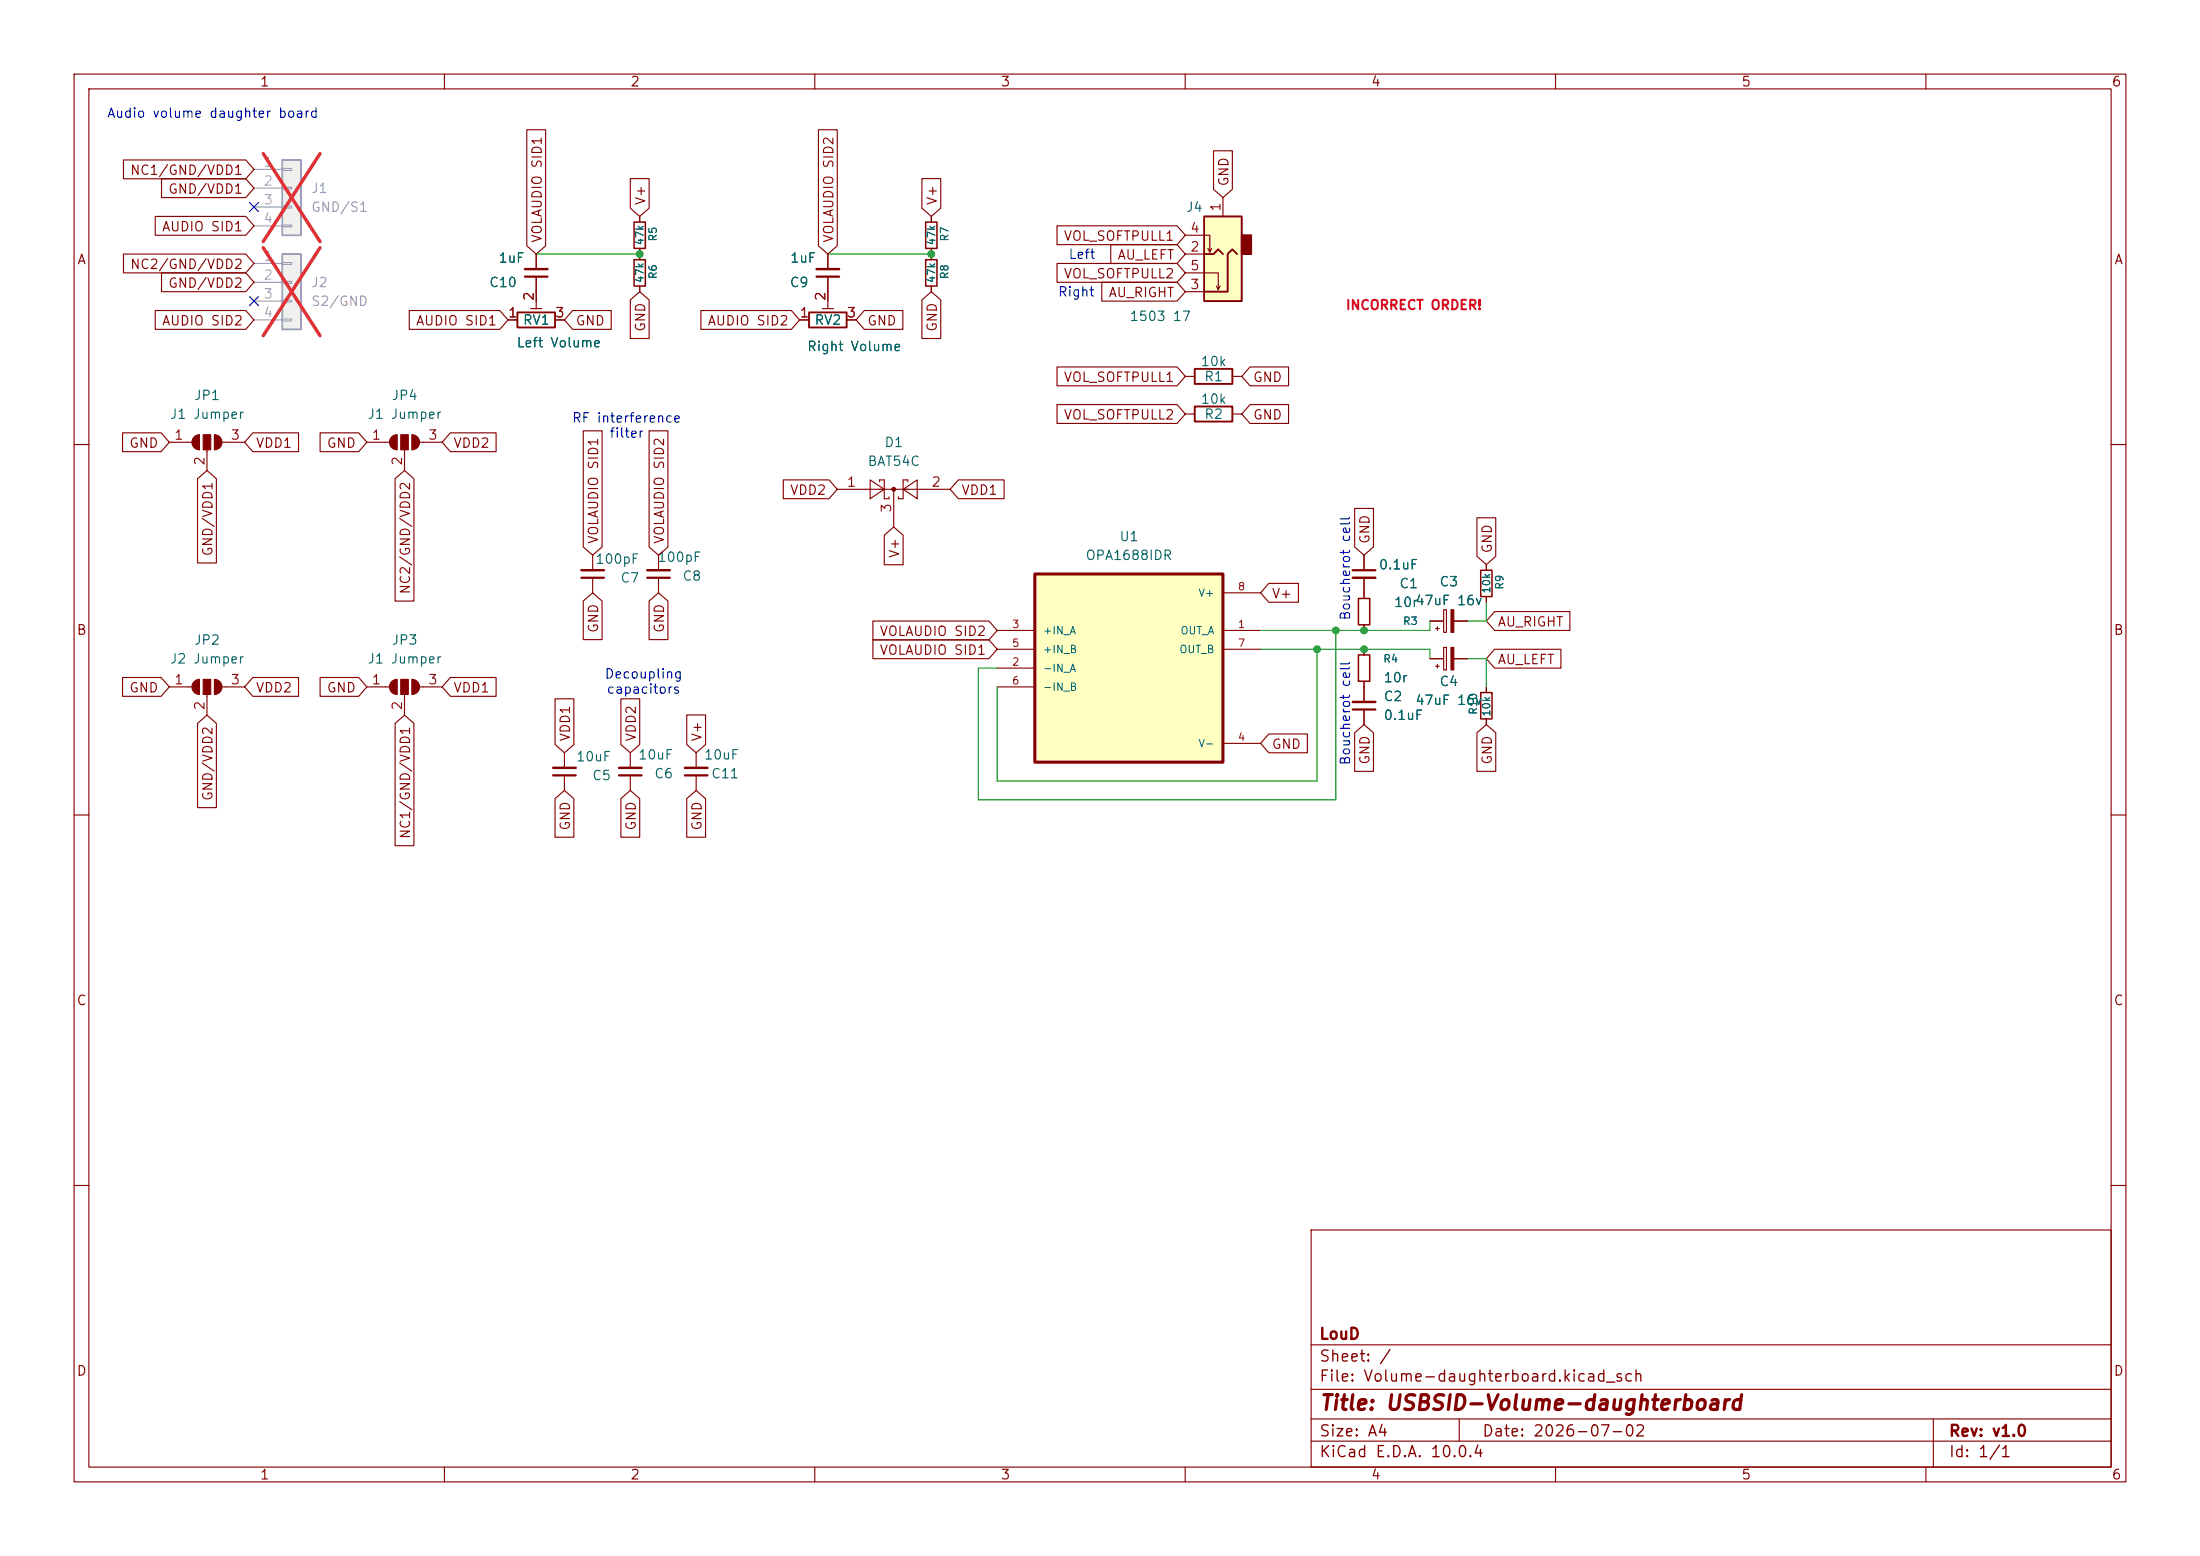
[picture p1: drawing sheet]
<svg xmlns="http://www.w3.org/2000/svg" width="297mm" height="210mm" viewBox="0 0 297 210" stroke-linecap="round" stroke-linejoin="round" font-family="sans-serif">
<g fill="none" stroke="#840000" stroke-width=".15">
<path d="M10 10h277v190h-277zM12 12h273v186h-273zM60 10v2M110 10v2M160 10v2M210 10v2M260 10v2M160 55.9h1.3M160 50.8h1.3M166.4 55.9h1.2M166.4 50.8h1.2M10 60h2"/>
<path d="M200.7 76.2v.8M285 60h2M184.1 87.6v.8M184.1 91.9v.8M200.7 80.5v.8M10 110h2M285 110h2M10 160h2M177 166h108v32h-108zM285 160h2M60 198v2M110 198v2"/>
<path d="M160 198v2M177 194.5h108M177 191.5h108M177 187.5h108M177 181.5h108M197 191.5v3M210 198v2M260 198v2M261 191.5v6.5"/>
</g>
<path d="M161.3 54.9h5.1v2h-5.1zM161.3 49.8h5.1v2h-5.1z" fill="none" stroke="#840000" stroke-width=".25"/>
<path d="M199.9 77h1.5v3.5h-1.5zM183.4 88.4h1.5v3.5h-1.5z" fill="none" stroke="#840000" stroke-width=".2"/>
<path d="M139.7 77.5h25.4v25.4h-25.4z" fill="#ffffc2"/>
<path d="M139.7 77.5h25.4v25.4h-25.4z" fill="none" stroke="#840000" stroke-width=".41"/>
<g fill="none" stroke="#840000" stroke-width=".15">
<path d="M72.4 39.4v2.3M86.4 29.2v.8M86.4 33.5v1.6M86.4 38.6v.8M111.8 34.3v2M111.8 37.3v4.4M125.7 29.2v.8M125.7 33.5v1.6M125.7 38.6v.8M49.5 59.7h3.1M53.6 58.7v2M55.6 58.7v2"/>
<path d="M56.6 59.7h3.1M68.6 43.2h1.2M71.6 41.7h1.6M74.9 43.2h1.3M107.9 43.2h1.3M111 41.7h1.5M114.3 43.2h1.3M54.6 60.7v2.8M80 74.9v2.1M80 78v2M88.9 74.9v2.1M88.9 78v2"/>
<path d="M113 66h15.3M117.5 64.8l1.9 1.2-1.9 1.3zM118.7 65v-.2h.7v2.5h.6v-.2M120.6 66v5.1M121.9 66l1.9-1.2v2.5zM122.6 65v-.2h-.7v2.5h-.6v-.2M184.1 74.9v2.1M184.1 78v2.8M22.9 92.7h3M26.9 91.7v2M27.9 93.7v2.8M29 91.7v2"/>
<path d="M30 92.7h3M49.5 92.7h3.1M53.6 91.7v2M54.6 93.7v2.8M55.6 91.7v2M56.6 92.7h3.1M134.6 85.1h5.1M134.6 90.2h5.1M134.6 87.6h5.1M134.6 92.7h5.1M165.1 85.1h5.1M165.1 87.6h5.1"/>
<path d="M165.1 80h5.1M184.1 84.3v.8M184.1 92.7v2M184.1 95.8v2M193 83.8h1.9M193 88.9h1.9M193.8 84.8h.5M193.8 89.9h.5M194.1 84.6v.5M194.1 89.7v.5M194.9 82.3h.4v3h-.4zM194.9 87.4h.4v3h-.4z"/>
<path d="M196.3 83.8h1.8M196.3 88.9h1.8M200.7 92.7v.8M200.7 97v.8M76.2 101.6v2M76.2 104.6v2.1M85.1 101.6v2M85.1 104.6v2.1M94 101.6v2M94 104.6v2.1M165.1 100.3h5.1"/>
</g>
<path d="M85.6 30h1.5v3.5h-1.5zM85.6 35.1h1.5v3.5h-1.5zM125 35.1h1.5v3.5h-1.5zM125 30h1.5v3.5h-1.5zM183.4 80.8h1.5v3.5h-1.5zM199.9 93.5h1.5v3.5h-1.5z" fill="none" stroke="#840000" stroke-width=".2"/>
<path d="M110.2 37.3h3.1M78.5 78h3M87.4 78h3M182.6 77h3.1M182.6 95.8h3.1M74.7 104.6h3M83.6 104.6h3M92.5 104.6h3" fill="none" stroke="#840000" stroke-width=".3"/>
<path d="M110.2 36.3h3.1M78.5 77h3M87.4 77h3M182.6 78h3.1M182.6 94.7h3.1M74.7 103.6h3M83.6 103.6h3M92.5 103.6h3" fill="none" stroke="#840000" stroke-width=".33"/>
<g fill="#840000" stroke="#840000" stroke-width=".15">
<path d="M195.9 82.3h.4v3h-.4z"/>
<path d="M195.9 87.4h.4v3h-.4z"/>
<path d="M52.9 92l.3-.2 .4-.1v2a1.02 1.02 0 0 1-.9-.6 1.02 1.02 0 0 1 .2-1.1z"/>
<path d="M54.1 91.7h1v2h-1z"/>
<path d="M55.6 91.7a1.02 1.02 0 0 1 1 1 1.02 1.02 0 0 1-1 1z"/>
<path d="M26.2 92l.4-.2 .3-.1v2a1.02 1.02 0 0 1-.9-.6 1.02 1.02 0 0 1 .2-1.1z"/>
<path d="M27.4 91.7h1v2h-1z"/>
<path d="M29 91.7a1.02 1.02 0 0 1 1 1 1.02 1.02 0 0 1-1 1z"/>
<path d="M52.9 59l.3-.3h.4v2a1.02 1.02 0 0 1-.9-.6 1.02 1.02 0 0 1 .2-1.1z"/>
<path d="M54.1 58.7h1v2h-1z"/>
<path d="M55.6 58.7a1.02 1.02 0 0 1 1 1 1.02 1.02 0 0 1-1 1z"/>
<circle cx="120.6" cy="66" r=".25"/>
</g>
<path d="M69.8 42.2h5.1v2h-5.1zM109.2 42.2h5.1v2h-5.1z" fill="none" stroke="#840000" stroke-width=".25"/>
<path d="M38.1 34.3h2.5v10.2h-2.5z" fill="#f0f0f0"/>
<path d="M38.1 34.3h2.5v10.2h-2.5z" fill="none" stroke="#a1a1a1" stroke-width=".25"/>
<path d="M34.3 35.6h3.8M34.3 38.1h3.8M38.1 35.4h1.3v.3h-1.3zM38.1 38h1.3v.2h-1.3zM34.3 40.6h3.8M34.3 43.2h3.8M38.1 40.5h1.3v.3h-1.3zM38.1 43.1h1.3v.2h-1.3z" fill="none" stroke="#a1a1a1" stroke-width=".15"/>
<path d="M35.5 33.4l7.7 11.9M43.2 33.4l-7.7 11.9" fill="none" stroke="#e12e31" stroke-width=".46"/>
<path d="M70.9 37.3h3" fill="none" stroke="#840000" stroke-width=".3"/>
<path d="M70.9 36.3h3" fill="none" stroke="#840000" stroke-width=".33"/>
<path d="M72.4 34.3v2M72.4 37.3v2.1M22.9 59.7h3M26.9 58.7v2M29 58.7v2M30 59.7h3M27.9 60.7v2.8" fill="none" stroke="#840000" stroke-width=".15"/>
<g fill="#840000" stroke="#840000" stroke-width=".15">
<path d="M26.2 59l.4-.3h.3v2a1.02 1.02 0 0 1-.9-.6 1.02 1.02 0 0 1 .2-1.1z"/>
<path d="M27.4 58.7h1v2h-1z"/>
<path d="M29 58.7a1.02 1.02 0 0 1 1 1 1.02 1.02 0 0 1-1 1z"/>
</g>
<path d="M38.1 21.6h2.5v10.2h-2.5z" fill="#f0f0f0"/>
<path d="M38.1 21.6h2.5v10.2h-2.5z" fill="none" stroke="#a1a1a1" stroke-width=".25"/>
<path d="M34.3 22.9h3.8M34.3 25.4h3.8M34.3 27.9h3.8M34.3 30.5h3.8M38.1 22.7h1.3v.3h-1.3zM38.1 25.3h1.3v.2h-1.3zM38.1 27.8h1.3v.3h-1.3zM38.1 30.4h1.3v.2h-1.3z" fill="none" stroke="#a1a1a1" stroke-width=".15"/>
<path d="M35.5 20.7l7.7 11.9M43.2 20.7l-7.7 11.9" fill="none" stroke="#e12e31" stroke-width=".46"/>
<path d="M162.6 29.2h5v11.4h-5z" fill="#ffffc2"/>
<path d="M162.6 29.2h5v11.4h-5zM162.6 34.3h1.2l.7-.6 .6 .6M167 34.3l-.6-.6-.7 .6v5.1h-3.1" fill="none" stroke="#840000" stroke-width=".25"/>
<path d="M167.6 31.8h1.3v2.5h-1.3z" fill="#840000" stroke="#840000" stroke-width=".25"/>
<g fill="none" stroke="#840000" stroke-width=".15">
<path d="M71.1 17.5h2.6v15.7l-1.3 1.1-1.3-1.1zM110.5 17.5h2.5v15.7l-1.2 1.1-1.3-1.1zM16.7 34.3h16.5l1.1 1.3-1.1 1.2h-16.5zM16.7 21.6h16.5l1.1 1.3-1.1 1.2h-16.5zM21 29.2h12.2l1.1 1.3-1.1 1.3h-12.2zM21.8 36.8h11.4l1.1 1.3-1.1 1.3h-11.4zM21.8 24.1h11.4l1.1 1.3-1.1 1.3h-11.4zM72.4 34.3v2M72.4 37.3v3.3M85.1 24.1h2.5v4l-1.2 1.1-1.3-1.1zM86.4 29.2v.8M86.4 33.5v1.6"/>
<path d="M86.4 38.6v.8M111.8 34.3v2M111.8 37.3v3.3M124.5 24.1h2.5v4l-1.3 1.1-1.2-1.1zM125.7 29.2v.8M125.7 33.5v1.6M125.7 38.6v.8M142.7 30.5h16.2l1.1 1.3-1.1 1.2h-16.2zM142.7 35.6h16.2l1.1 1.2-1.1 1.3h-16.2zM148.7 38.1h10.2l1.1 1.3-1.1 1.2h-10.2zM150 33h8.9l1.1 1.3-1.1 1.3h-8.9zM160 36.8h4.5v2.3l.2-.5"/>
<path d="M160 31.8h3.3v2.2l.3-.5M160 34.3h2.6M160 39.4h2.6M163.1 33.5l.2 .5M163.8 20.4h2.6v5.2l-1.3 1.1-1.3-1.1zM164.2 38.6l.3 .5M165.1 26.7v2.5M16.5 58.4h5.2l1.2 1.3-1.2 1.3h-5.2zM21 41.9h12.2l1.1 1.3-1.1 1.3h-12.2zM34.1 58.4h6.2v2.6h-6.2l-1.1-1.3zM43.2 58.4h5.2l1.1 1.3-1.1 1.3h-5.2zM55.2 41.9h12.3l1.1 1.3-1.1 1.3h-12.3z"/>
<path d="M60.8 58.4h6.2v2.6h-6.2l-1.1-1.3zM68.6 43.2h1.2M74.9 43.2h1.3M77.3 41.9h5.2v2.6h-5.2l-1.1-1.3zM78.7 58.2h2.6v15.6l-1.3 1.1-1.3-1.1zM85.1 40.5l1.3-1.1 1.2 1.1v5.2h-2.5zM87.6 58.2h2.6v15.6l-1.3 1.1-1.3-1.1zM94.6 41.9h12.2l1.1 1.3-1.1 1.3h-12.2zM107.9 43.2h1.3M114.3 43.2h1.3M116.7 41.9h5.2v2.6h-5.2l-1.1-1.3zM124.5 40.5l1.2-1.1 1.3 1.1v5.2h-2.5z"/>
<path d="M142.7 54.6h16.2l1.1 1.3-1.1 1.3h-16.2zM142.7 49.5h16.2l1.1 1.3-1.1 1.3h-16.2zM168.8 49.5h5.2v2.6h-5.2l-1.2-1.3zM168.8 54.6h5.2v2.6h-5.2l-1.2-1.3zM26.7 64.6l1.2-1.1 1.3 1.1v11.4h-2.5zM53.3 64.6l1.3-1.1 1.3 1.1v16.5h-2.6zM105.7 64.8h6.2l1.1 1.2-1.1 1.3h-6.2zM119.4 72.2l1.2-1.1 1.3 1.1v4h-2.5zM129.4 64.8h6.2v2.5h-6.2l-1.1-1.3zM171.3 78.7h4v2.6h-4l-1.1-1.3zM182.9 68.6h2.5v5.2l-1.3 1.1-1.2-1.1zM184.1 74.9v2.1"/>
<path d="M184.1 78v2.8M199.4 69.9h2.5v5.2l-1.2 1.1-1.3-1.1zM200.7 76.2v.8M16.5 91.4h5.2l1.2 1.3-1.2 1.3h-5.2zM26.7 97.6l1.2-1.1 1.3 1.1v11.4h-2.5zM34.1 91.4h6.2v2.6h-6.2l-1.1-1.3zM43.2 91.4h5.2l1.1 1.3-1.1 1.3h-5.2zM53.3 97.6l1.3-1.1 1.3 1.1v16.5h-2.6zM60.8 91.4h6.2v2.6h-6.2l-1.1-1.3zM74.9 94.3h2.6v6.2l-1.3 1.1-1.3-1.1zM78.7 81.1l1.3-1.1 1.3 1.1v5.2h-2.6zM83.8 94.3h2.6v6.2l-1.3 1.1-1.3-1.1z"/>
<path d="M87.6 81.1l1.3-1.1 1.3 1.1v5.2h-2.6zM92.7 96.5h2.6v4l-1.3 1.1-1.3-1.1zM117.8 86.4h15.7l1.1 1.2-1.1 1.3h-15.7zM117.8 83.8h15.7l1.1 1.3-1.1 1.3h-15.7zM171.3 99.1h5.2v2.5h-5.2l-1.1-1.3zM182.9 98.9l1.2-1.1 1.3 1.1v5.2h-2.5zM184.1 84.3v.8M184.1 87.6v.8M184.1 91.9v2.8M184.1 95.8v2M193 83.8h1.9M193 88.9h1.9"/>
<path d="M196.3 83.8h1.8M196.3 88.9h1.8M199.4 98.9l1.3-1.1 1.2 1.1v5.2h-2.5zM200.7 80.5v.8M200.7 92.7v.8M200.7 97v.8M201.8 82.5h10.1v2.6h-10.1l-1.1-1.3zM201.8 87.6h8.9v2.6h-8.9l-1.1-1.3zM74.9 107.8l1.3-1.1 1.3 1.1v5.2h-2.6zM83.8 107.8l1.3-1.1 1.3 1.1v5.2h-2.6zM92.7 107.8l1.3-1.1 1.3 1.1v5.2h-2.6z"/>
</g>
<path d="M72.4 34.3h14M111.8 34.3h13.9M170.2 87.6h22.8v1.3M177.8 87.6v17.8h-43.2v-12.7M180.3 85.1v22.9h-48.2v-17.8h2.5M193 83.8v1.3h-22.8M198.1 88.9h2.6v3.8M200.7 81.3v2.5h-2.6" fill="none" stroke="#009600" stroke-width=".15"/>
<path d="M33.7 27.3l1.2 1.2M34.9 27.3l-1.2 1.2M33.7 40l1.2 1.2M34.9 40l-1.2 1.2" fill="none" stroke="#000084" stroke-width=".15"/>
<g fill="#009600" stroke="#009600" stroke-width=".14">
<circle cx="177.8" cy="87.6" r=".46"/>
<circle cx="184.1" cy="85.1" r=".46"/>
<circle cx="184.1" cy="87.6" r=".46"/>
<circle cx="180.3" cy="85.1" r=".46"/>
<circle cx="125.7" cy="34.3" r=".46"/>
<circle cx="86.4" cy="34.3" r=".46"/>
</g>
<text font-size="2" fill="#840000" x="178" y="190.8">Title: USBSID-Volume-daughterboard</text>
<g font-size="1.5" fill="#840000">
<text x="178" y="184.2">Sheet: /</text>
<text x="178" y="181.2">LouD</text>
<text x="178" y="186.9">File: Volume-daughterboard.kicad_sch</text>
<text x="178" y="197.1">KiCad E.D.A. 10.0.4</text>
<text x="178" y="194.3">Size: A4</text>
<text x="200" y="194.3">Date: 2026-07-02</text>
<text x="263" y="194.3">Rev: v1.0</text>
<text x="263" y="197.1">Id: 1/1</text>
</g>
<g font-size="1.3" fill="#840000">
<text x="35" y="12">1</text>
<text x="85" y="12">2</text>
<text x="135" y="12">3</text>
<text x="185" y="12">4</text>
<text x="235" y="12">5</text>
<text x="285" y="12">6</text>
<text x="17.5" y="23.9">NC1/GND/VDD1</text>
<text x="22.6" y="26.5">GND/VDD1</text>
<text x="87.4" y="27.8" transform="rotate(-90 87.4 27.8)">V+</text>
<text x="126.8" y="27.8" transform="rotate(-90 126.8 27.8)">V+</text>
<text x="166.2" y="25.2" transform="rotate(-90 166.2 25.2)">GND</text>
<text x="10.3" y="36">A</text>
<text x="21.8" y="31.5">AUDIO SID1</text>
<text x="73.5" y="32.9" transform="rotate(-90 73.5 32.9)">VOLAUDIO SID1</text>
<text x="112.8" y="32.9" transform="rotate(-90 112.8 32.9)">VOLAUDIO SID2</text>
<text x="143.5" y="32.8">VOL_SOFTPULL1</text>
<text x="150.8" y="35.4">AU_LEFT</text>
<text x="285.3" y="36">A</text>
<text x="17.5" y="36.6">NC2/GND/VDD2</text>
<text x="22.6" y="39.2">GND/VDD2</text>
<text x="143.5" y="37.9">VOL_SOFTPULL2</text>
<text x="149.6" y="40.4">AU_RIGHT</text>
<text x="21.8" y="44.2">AUDIO SID2</text>
<text x="56.1" y="44.2">AUDIO SID1</text>
<text x="77.6" y="44.2">GND</text>
<text x="87.4" y="44.9" transform="rotate(-90 87.4 44.9)">GND</text>
<text x="95.4" y="44.2">AUDIO SID2</text>
<text x="117" y="44.2">GND</text>
<text x="126.8" y="44.9" transform="rotate(-90 126.8 44.9)">GND</text>
<text x="143.5" y="51.9">VOL_SOFTPULL1</text>
<text x="169.1" y="51.9">GND</text>
<text x="143.5" y="56.9">VOL_SOFTPULL2</text>
<text x="169.1" y="56.9">GND</text>
<text x="17.4" y="60.8">GND</text>
<text x="34.4" y="60.8">VDD1</text>
<text x="44" y="60.8">GND</text>
<text x="61.1" y="60.8">VDD2</text>
<text x="106.6" y="67.1">VDD2</text>
<text x="129.7" y="67.1">VDD1</text>
<text x="29" y="75.2" transform="rotate(-90 29 75.2)">GND/VDD1</text>
<text x="81.1" y="73.5" transform="rotate(-90 81.1 73.5)">VOLAUDIO SID1</text>
<text x="90" y="73.5" transform="rotate(-90 90 73.5)">VOLAUDIO SID2</text>
<text x="121.7" y="75.4" transform="rotate(-90 121.7 75.4)">V+</text>
<text x="185.2" y="73.5" transform="rotate(-90 185.2 73.5)">GND</text>
<text x="201.7" y="74.8" transform="rotate(-90 201.7 74.8)">GND</text>
<text x="55.7" y="80.3" transform="rotate(-90 55.7 80.3)">NC2/GND/VDD2</text>
<text x="171.6" y="81.1">V+</text>
<text x="10.3" y="86">B</text>
<text x="81.1" y="85.5" transform="rotate(-90 81.1 85.5)">GND</text>
<text x="90" y="85.5" transform="rotate(-90 90 85.5)">GND</text>
<text x="118.7" y="88.7">VOLAUDIO SID1</text>
<text x="118.7" y="86.2">VOLAUDIO SID2</text>
<text x="202.1" y="84.9">AU_RIGHT</text>
<text x="202.1" y="90">AU_LEFT</text>
<text x="285.3" y="86">B</text>
<text x="17.4" y="93.8">GND</text>
<text x="34.4" y="93.8">VDD2</text>
<text x="44" y="93.8">GND</text>
<text x="61.1" y="93.8">VDD1</text>
<text x="77.3" y="100.2" transform="rotate(-90 77.3 100.2)">VDD1</text>
<text x="86.2" y="100.2" transform="rotate(-90 86.2 100.2)">VDD2</text>
<text x="95" y="100.2" transform="rotate(-90 95 100.2)">V+</text>
<text x="171.6" y="101.4">GND</text>
<text x="185.2" y="103.3" transform="rotate(-90 185.2 103.3)">GND</text>
<text x="201.7" y="103.3" transform="rotate(-90 201.7 103.3)">GND</text>
<text x="29" y="108.2" transform="rotate(-90 29 108.2)">GND/VDD2</text>
<text x="55.7" y="113.3" transform="rotate(-90 55.7 113.3)">NC1/GND/VDD1</text>
<text x="77.3" y="112.2" transform="rotate(-90 77.3 112.2)">GND</text>
<text x="86.2" y="112.2" transform="rotate(-90 86.2 112.2)">GND</text>
<text x="95" y="112.2" transform="rotate(-90 95 112.2)">GND</text>
<text x="10.3" y="136">C</text>
<text x="285.3" y="136">C</text>
<text x="10.3" y="186">D</text>
<text x="285.3" y="186">D</text>
<text x="35" y="200">1</text>
<text x="85" y="200">2</text>
<text x="135" y="200">3</text>
<text x="185" y="200">4</text>
<text x="235" y="200">5</text>
<text x="285" y="200">6</text>
</g>
<g font-size="1.3" fill="#0000c2">
<text x="14.4" y="16.2">Audio volume daughter board</text>
<text x="144.2" y="35.3">Left</text>
<text x="142.7" y="40.3">Right</text>
<text x="77.1" y="57.4">RF interference</text>
<text x="82.2" y="59.4">filter</text>
<text x="182.6" y="83.8" transform="rotate(-90 182.6 83.8)">Boucherot cell</text>
<text x="81.5" y="91.9">Decoupling</text>
<text x="81.8" y="93.9">capacitors</text>
<text x="182.6" y="103.4" transform="rotate(-90 182.6 103.4)">Boucherot cell</text>
</g>
<g font-size="1.3" fill="#aaa">
<text x="35.5" y="22.8">1</text>
<text x="35.5" y="25.4">2</text>
<text x="35.5" y="27.9">3</text>
<text x="35.5" y="35.5">1</text>
<text x="35.5" y="30.5">4</text>
<text x="35.5" y="38.1">2</text>
<text x="35.5" y="40.6">3</text>
<text x="35.5" y="43.2">4</text>
</g>
<g font-size="1.3" fill="#989898">
<text x="41.9" y="26.4">J1</text>
<text x="41.9" y="28.9">GND/S1</text>
<text x="41.9" y="39.1">J2</text>
<text x="41.9" y="41.6">S2/GND</text>
</g>
<g font-size="1.3" fill="#006464">
<text x="160" y="28.9">J4</text>
<text x="67.2" y="35.8">1uF</text>
<text x="106.6" y="35.8">1uF</text>
<text x="65.9" y="39.1">C10</text>
<text x="106.5" y="39.1">C9</text>
<text x="69.7" y="47.2">Left Volume</text>
<text x="70.5" y="44.2">RV1</text>
<text x="108.9" y="47.7">Right Volume</text>
<text x="109.9" y="44.2">RV2</text>
<text x="152.4" y="43.6">1503 17</text>
<text x="162" y="49.7">10k</text>
<text x="162.5" y="51.8">R1</text>
<text x="22.8" y="56.9">J1 Jumper</text>
<text x="26.1" y="54.3">JP1</text>
<text x="49.5" y="56.9">J1 Jumper</text>
<text x="52.8" y="54.3">JP4</text>
<text x="162" y="54.8">10k</text>
<text x="162.5" y="56.9">R2</text>
<text x="117" y="63.2">BAT54C</text>
<text x="119.3" y="60.7">D1</text>
<text x="80.3" y="76.4">100pF</text>
<text x="88.7" y="76.2">100pF</text>
<text x="146.5" y="75.9">OPA1688IDR</text>
<text x="151" y="73.4">U1</text>
<text x="186" y="77.2">0.1uF</text>
<text x="83.7" y="78.9">C7</text>
<text x="92" y="78.7">C8</text>
<text x="188.1" y="82.2">10r47uF 16v</text>
<text x="188.8" y="79.7">C1</text>
<text x="194.2" y="79.5">C3</text>
<text x="22.8" y="89.9">J2 Jumper</text>
<text x="26.1" y="87.3">JP2</text>
<text x="49.5" y="89.9">J1 Jumper</text>
<text x="52.8" y="87.3">JP3</text>
<text x="186.7" y="94.9">C2</text>
<text x="186.7" y="92.4">10r</text>
<text x="191" y="95.5">47uF 16v</text>
<text x="194.2" y="92.9">C4</text>
<text x="186.7" y="97.5">0.1uF</text>
<text x="77.7" y="103.1">10uF</text>
<text x="79.9" y="105.6">C5</text>
<text x="86.1" y="102.8">10uF</text>
<text x="88.2" y="105.4">C6</text>
<text x="95" y="102.8">10uF</text>
<text x="95.9" y="105.4">C11</text>
</g>
<g font-size="1.3" fill="#a90000">
<text x="165.1" y="28.6" transform="rotate(-90 165.1 28.6)">1</text>
<text x="160.6" y="34.3">2</text>
<text x="160.6" y="31.7">4</text>
<text x="72.4" y="40.7" transform="rotate(-90 72.4 40.7)">2</text>
<text x="111.7" y="40.7" transform="rotate(-90 111.7 40.7)">2</text>
<text x="160.6" y="39.3">3</text>
<text x="160.6" y="36.8">5</text>
<text x="68.5" y="43.2">1</text>
<text x="74.9" y="43.2">3</text>
<text x="107.9" y="43.2">1</text>
<text x="114.2" y="43.2">3</text>
<text x="23.4" y="59.7">1</text>
<text x="31" y="59.7">3</text>
<text x="50.1" y="59.7">1</text>
<text x="57.7" y="59.7">3</text>
<text x="27.9" y="62.9" transform="rotate(-90 27.9 62.9)">2</text>
<text x="54.6" y="62.9" transform="rotate(-90 54.6 62.9)">2</text>
<text x="114.2" y="66">1</text>
<text x="120.6" y="69.3" transform="rotate(-90 120.6 69.3)">3</text>
<text x="125.7" y="66">2</text>
<text x="23.4" y="92.7">1</text>
<text x="27.9" y="96" transform="rotate(-90 27.9 96)">2</text>
<text x="31" y="92.7">3</text>
<text x="50.1" y="92.7">1</text>
<text x="54.6" y="96" transform="rotate(-90 54.6 96)">2</text>
<text x="57.7" y="92.7">3</text>
</g>
<text font-size="1.3" fill="#f03" x="181.6" y="42.1">INCORRECT ORDER!</text>
<g font-size="1" fill="#006464">
<text x="87.1" y="33.2" transform="rotate(-90 87.1 33.2)">47k</text>
<text x="88.9" y="32.7" transform="rotate(-90 88.9 32.7)">R5</text>
<text x="126.5" y="33.2" transform="rotate(-90 126.5 33.2)">47k</text>
<text x="128.3" y="32.7" transform="rotate(-90 128.3 32.7)">R7</text>
<text x="87.1" y="38.3" transform="rotate(-90 87.1 38.3)">47k</text>
<text x="88.9" y="37.8" transform="rotate(-90 88.9 37.8)">R6</text>
<text x="126.5" y="38.3" transform="rotate(-90 126.5 38.3)">47k</text>
<text x="128.3" y="37.8" transform="rotate(-90 128.3 37.8)">R8</text>
<text x="161.7" y="80.8">V+</text>
<text x="201.4" y="80.2" transform="rotate(-90 201.4 80.2)">10k</text>
<text x="203.2" y="79.7" transform="rotate(-90 203.2 79.7)">R9</text>
<text x="140.7" y="85.9">+IN_A</text>
<text x="140.7" y="88.4">+IN_B</text>
<text x="159.1" y="88.4">OUT_B</text>
<text x="159.3" y="85.9">OUT_A</text>
<text x="186.7" y="89.7">R4</text>
<text x="189.3" y="84.6">R3</text>
<text x="140.7" y="90.9">-IN_A</text>
<text x="140.7" y="93.5">-IN_B</text>
<text x="161.7" y="101.1">V-</text>
<text x="199.7" y="96.6" transform="rotate(-90 199.7 96.6)">R10</text>
<text x="201.4" y="96.8" transform="rotate(-90 201.4 96.8)">10k</text>
</g>
<g font-size="1" fill="#a90000">
<text x="167" y="79.9">8</text>
<text x="136.5" y="85">3</text>
<text x="136.5" y="87.6">5</text>
<text x="167" y="85">1</text>
<text x="167" y="87.6">7</text>
<text x="136.5" y="90.1">2</text>
<text x="136.5" y="92.6">6</text>
<text x="167" y="100.3">4</text>
</g>
</svg>
